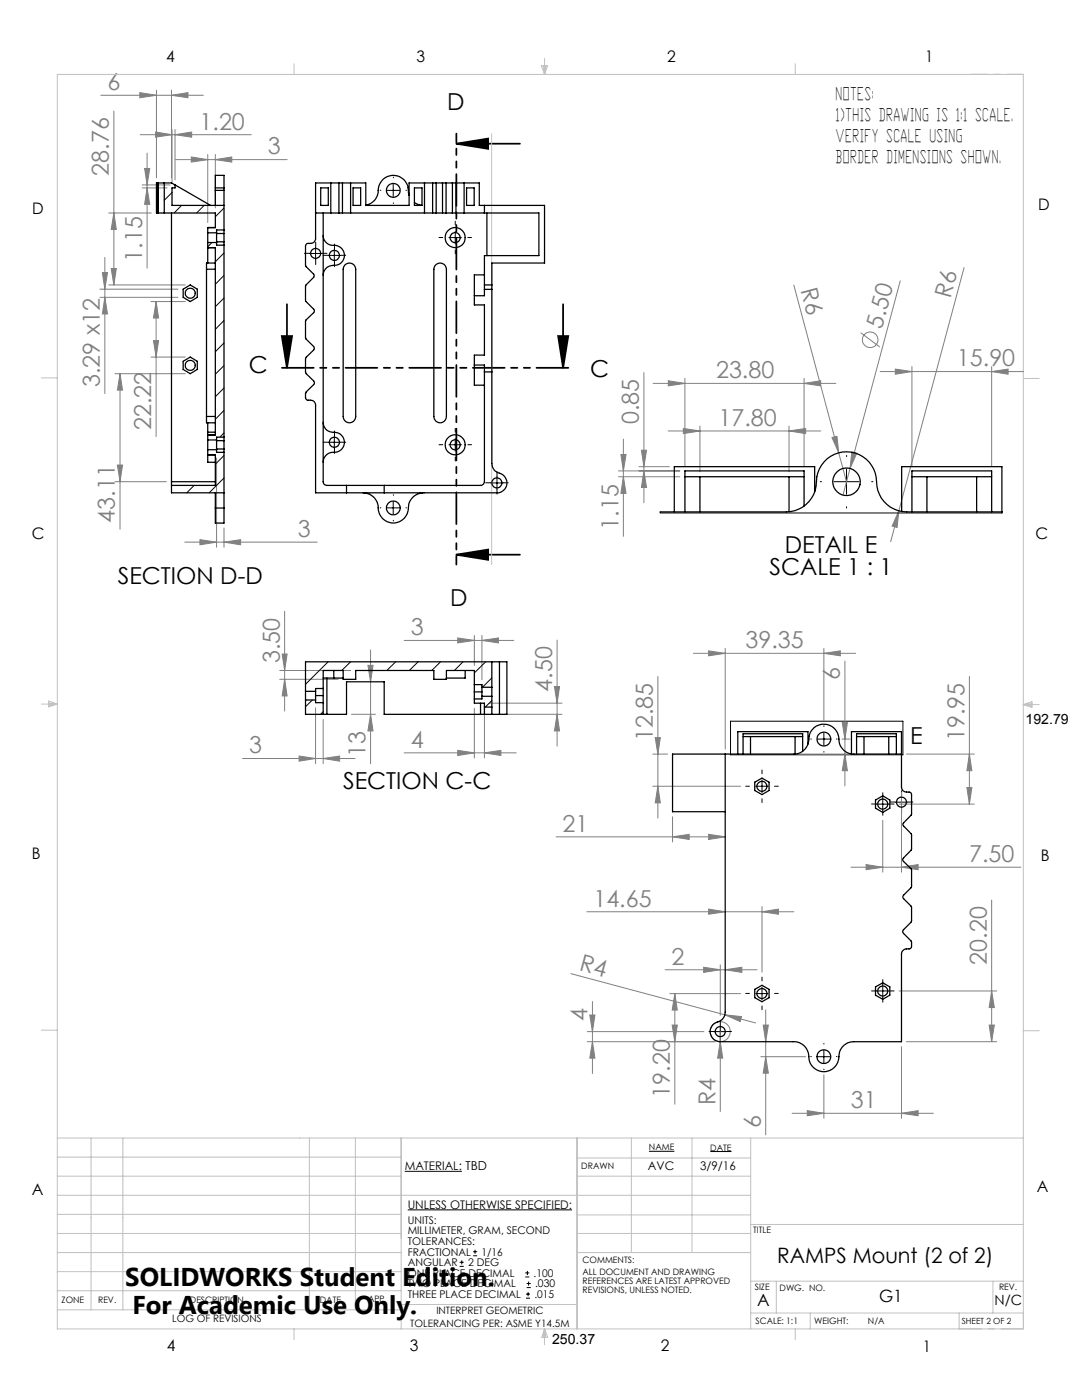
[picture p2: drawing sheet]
<svg xmlns="http://www.w3.org/2000/svg" width="216mm" height="279mm" viewBox="0 0 216 279" stroke-linecap="round" stroke-linejoin="round" font-family="sans-serif">
<g fill="none" stroke="#808080" stroke-width=".2">
<path d="M20.1 19h20.5M27.9 18.5l3.3 .5-3.3 .5zM31.2 18v17.5M34.2 19l3.3-.5v1zM34.2 18v17.5M22.7 22.2v34.7M28 26.9h22.1M28.4 37.5h4.9M28.4 36.9h5.5M28.9 33.6h1l-.5 3.3zM29.4 37.5l.5 3.3h-1zM29.4 30.6v22.9"/>
<path d="M31 26.4l3.3 .5-3.3 .5zM34.3 25.9v10.6M34.9 26.9l3.3-.5v1zM34.9 25.9v10M35.1 31.9h22.2M38.2 31.3l3.3 .6-3.3 .4zM41.5 30.8v13.6M43 31.9l3.2-.6v1zM43 30.8v10.7M19.9 57.7h15.6M19.9 59.3h15.6M20.4 54.4h1l-.5 3.3z"/>
<path d="M20.9 51.4v27.2M20.9 59.3l.5 3.4h-1zM21.7 42.5h8.5M21.7 56.9h15.3M22.2 53.6h1l-.5 3.3zM22.7 42.5l.5 3.3h-1zM158.4 56.9l10.5 39.3M179.6 56.1l-10 37.4M192.4 53.4l-13 48.6M22.9 74.6h14.1M24 74.6v31M24 74.6l.4 3.3h-1z"/>
<path d="M30.1 60.2h6.9M30.1 71.3h6.9M30.6 68h1l-.4 3.3zM31.2 60.2v26.9M31.2 60.2l.4 3.3h-1zM128.5 74.4v25.9M130.3 76.5h36.5M133.3 76l3.4 .5-3.4 .5zM136.7 75.5v17.5M160.4 76.5l3.4-.5v1zM160.4 75.5v17.5M171.7 66.4l3.8 2.9"/>
<path d="M175.6 74.2h28.6M178.6 73.7l3.4 .5-3.4 .5zM182 73.2v19.8M197.9 74.2l3.3-.5v1zM197.9 73.2v19.8M22.9 96.1h10.3M23.4 92.8h1l-.4 3.3zM43.2 91.4v17.8M123.4 94h12.2M123.4 95.1h12.2M123.9 90.7h1l-.5 3.3zM124.4 87.6v19.4"/>
<path d="M124.4 95.1l.5 3.4h-1zM127.5 93.1h6.1M128 89.9h1l-.5 3.2zM128.5 94l.5 3.3h-1zM133.3 86h30.5M136.3 85.5l3.4 .5-3.4 .5zM139.7 85v9.2M157.4 86l3.4-.5v1zM157.4 85v9.2M166 87.3l1-.2 .4 3.3zM169.6 93.5l-1.4 5.3M170 90.2l1 .3-1.4 3z"/>
<path d="M36.9 108.2h26.4M39.9 107.7l3.3 .5-3.3 .5zM44.7 108.2l3.3-.5v1zM44.7 105.4v3.8M179.4 102l-.4 3.3-1-.3zM179.4 102l-1.7 6.1M55.8 135.6h11.7M55.8 133.8h14.2M56.3 130.5h1l-.5 3.3zM56.8 135.6l.5 3.3h-1zM56.8 122v19.9M73.4 132.8h1l-.5 3.3z"/>
<path d="M73.9 129.7v22.7M80.6 127.8h21.9M91.3 127.3l3.4 .5-3.4 .5zM94.7 126.8v6M96.2 127.8l3.2-.5v1zM96.2 126.8v8.8M110.6 137h1.1l-.5 3.3zM111.2 127.7v21.2M131.3 135v28.3M138.4 130.4h32.3M141.4 129.9l3.3 .5-3.3 .5zM144.7 129.4v20.1"/>
<path d="M164.4 130.4l3.3-.5v1zM164.4 129.4v14.5M168.6 131.9v24.9M193.4 135v25.5M48.4 151.4h22.4M59.7 150.9l3.3 .5-3.3 .5zM63 141.3v11.1M64.5 151.4l3.3-.5v1zM64.5 143.6v8.8M70.1 142.6h4.8M73.9 142.6l.5 3.3h-1zM80.6 150.2h22.4"/>
<path d="M91.3 149.8l3.4 .4-3.4 .6zM94.7 141.3v10M96.7 150.2l3.2-.4v1zM96.7 141.3v10M97.6 140.3h14.5M100.6 142.6h11.5M111.2 142.6l.5 3.3h-1.1zM130.2 150.5h3M130.2 156.9h17.6M130.7 147.2h1.1l-.5 3.3zM131.3 156.9l.5 3.3h-1.1zM159.4 150.5h10.2"/>
<path d="M168 147.5h1.6M168.1 144.2h1l-.5 3.3zM168.6 150.5l.5 3.3h-1zM179.9 158.1v16M180.9 150.5h13.5M192.9 157.2h1l-.5 3.3zM193.4 150.5l.5 3.3h-1zM110.9 167h33.8M134.2 167l3.3-.5v1zM134.2 163v5M141.4 166.5l3.3 .5-3.3 .5zM169.8 173.1h33.9"/>
<path d="M172.8 172.5l3.3 .6-3.3 .5zM176.1 163.7v10.4M179.4 160.5h15M179.9 173.1l3.3-.6v1.1zM197.9 179.6v28.3M113.9 194.3l36.9 9.9M117.1 182h41.3M118.2 199.9v14.3M132.7 193.5h18.4M133.6 198.3h14.2M134.7 198.3l.4 3.3h-1zM134.7 198.3v22.1"/>
<path d="M140.4 193l3.3 .5-3.3 .6zM141.4 181.4l3.3 .6-3.3 .5zM143.7 192.5v10.1M144.7 193.5l3.3-.5v1.1zM152 182l3.3-.6v1.1zM152 180.9v13.1M179.4 197.8h19.5M197.9 197.8l.5 3.3h-1zM117.2 207.9h25.5M117.2 205.9h23.2M117.7 202.6h1l-.5 3.3zM118.2 207.9l.5 3.3h-1z"/>
<path d="M134.1 204.6h1l-.4 3.3zM143.7 207.9l.5 3.3h-1zM143.7 205.9v15.9M144.6 202.5l3.4 .4-.3 1zM151.8 210.9h9M152.3 204.6h1l-.5 3.3zM152.8 210.9l.5 3.3h-1zM152.8 201.5v25M164.4 214.5v8.7M179.9 208.9v14.3M180.9 207.9h18M197.4 204.6h1l-.5 3.3z"/>
<path d="M158 222.2h28.2M161.1 221.7l3.3 .5-3.3 .5zM179.9 222.2l3.3-.5v1z"/>
<circle cx="173.6" cy="67.8" r="1.56"/>
<circle cx="143.7" cy="205.9" r="2"/>
</g>
<g fill="none" stroke="#000" stroke-width=".2">
<path d="M77.2 38h2.5M78.5 36.8v2.4M61.7 50.6h2.5M63 49.3v2.5M65.5 51h2.5M66.7 49.7v2.5M89.6 47.4h2.5M90.8 46.2v2.5M65.5 88.3h2.5M66.7 87v2.5M89.6 88.8h2.5M90.8 87.5v2.5"/>
<path d="M97.9 96.4h2.5M99.2 95.1v2.5M166.4 96.1h5M168.9 93.7v4.9M77.2 101.4h2.5M78.5 100.1v2.5M145.8 143.9h34.4v6.7h-34.4zM150.8 156.9h2.5M152 155.7v2.5M163.1 147.5h2.5M164.4 146.3v2.5M176.1 159.2v2.5"/>
<path d="M179.9 158.8v2.5M174.9 160.5h2.5M178.6 160.1h2.5M150.8 198.3h2.5M152 197v2.5M174.9 197.8h2.5M176.1 196.5v2.5M142.5 205.9h2.5M143.7 204.6v2.5M163.1 210.9h2.5M164.4 209.6v2.5M80.7 233.8h11.5"/>
<path d="M129.5 229.8h5.1M141.7 229.8h4.3M81.4 241.5h32.7M91.7 252.7h.8M91.7 251.9h.8M92.1 251.5v.8M94.4 250.6h.8M94.4 249.8h.8M94.8 249.4v.8M104.8 254.8h.8M104.8 254h.8M105 259.1h.8"/>
<path d="M105 258.3h.8M105.1 257h.8M105.1 256.2h.8M105.2 253.6v.9M105.4 257.9v.8M105.5 255.8v.8"/>
</g>
<path d="M91.1 28.7l6.3-1v2zM91.1 28.7h12.7M56.2 67.1h2.1l-1 6.3zM57.3 60.7v12.7M111.4 67.1h2l-1 6.3zM112.4 60.7v12.7M91.1 110.7l6.3-1v2zM91.1 110.7h12.7" fill="none" stroke="#000" stroke-width=".35"/>
<g fill="none" stroke="#000" stroke-width=".2" stroke-dasharray="15.2 1.3 1.3 1.3">
<path d="M76 38h-.1M78.5 35.5v-.1M81 38h.1M61.7 50.6h-1M63 49.3v-1M63 51.8v1M64.2 50.6h1M65.5 51h-1M66.7 49.7v-1M66.7 52.2v1M68 51h1M78.5 40.5v.1"/>
<path d="M88.3 47.4h-.7M90.8 44.9v-.7M90.8 49.9v.8M93.3 47.4h.8M65.5 88.3h-1M66.7 87v-1M66.7 89.5v1M68 88.3h1M78.5 98.9v-.2M88.3 88.8h-.7M90.8 86.3v-.8M90.8 91.3v.7"/>
<path d="M93.3 88.8h.8M97.9 96.4h-1M99.2 95.1v-1M99.2 97.6v1M100.4 96.4h1M163.9 96.1h-.2M168.9 91.1v-.2M173.9 96.1h.3M76 101.4h-.1M78.5 103.9v.1M81 101.4h.1M168.9 101.1v.3"/>
<path d="M149.6 156.9h-.8M152.1 154.4v-.7M152.1 159.4v.8M154.6 156.9h.7M161.9 147.5h-.1M164.4 145v-.1M164.4 150v.1M166.9 147.5h.1M176.2 159.2v-1M179.9 158.8v-1M174.9 160.5h-1M176.2 161.7v1"/>
<path d="M177.4 160.5h1M178.7 160.1h-1M179.9 161.3v1M181.2 160.1h1M149.6 198.3h-.8M152.1 195.8v-.8M154.6 198.3h.7M174.9 197.8h-1M176.2 196.5v-1M176.2 199v1M177.4 197.8h1M142.5 205.9h-1"/>
<path d="M143.7 204.6v-1M143.7 207.1v1M145 205.9h1M152.1 200.8v.7M161.9 210.9h-.1M164.4 208.4v-.2M164.4 213.4v.1M166.9 210.9h.1"/>
</g>
<path d="M114.4 73.4h-59.1" fill="none" stroke="#000" stroke-width=".35" stroke-dasharray="6.3 1.3 1.3 1.3 1.3 1.3" stroke-dashoffset="-1"/>
<path d="M91.1 26.7v86" fill="none" stroke="#000" stroke-width=".35" stroke-dasharray="6.3 1.3 1.3 1.3 1.3 1.3" stroke-dashoffset="4.6"/>
<path d="M191.4 265.2h12.8" fill="none" stroke="#c0c0c0" stroke-width=".2" stroke-dasharray="15.2 1.3 1.3 1.3" stroke-dashoffset="10.7"/>
<path d="M204.2 265.2v-3.2" fill="none" stroke="#c0c0c0" stroke-width=".2" stroke-dasharray="15.2 1.3 1.3 1.3"/>
<path d="M193.7 14.8h10.5" fill="none" stroke="#c0c0c0" stroke-width=".2" stroke-dasharray="15.2 1.3 1.3 1.3" stroke-dashoffset="11.9"/>
<g fill="none" stroke="#c0c0c0" stroke-width=".2">
<path d="M11.4 14.9h192.8v250.3h-192.8zM58.7 12.7v2.2M108.1 13.1h1.2l-.6 1.8zM108.4 13.1l.3 1.8M108.7 11.7v3.2M108.9 13.1l-.2 1.8M158.7 12.7v2.2M98.1 26.7v86M8.3 75.4h3.1M204.2 75.5h3.2M9.7 139.9l1.7 .6-1.7 .6zM8.3 140.5h3.1"/>
<path d="M9.7 140.3l1.7 .2M11.4 140.5l-1.7 .3M204.2 140.6h3.2M204.2 140.6l1.7-.6v1.2zM204.2 140.6l1.7 .3M205.9 140.4l-1.7 .2M8.3 205.6h3.1M204.2 205.7h3.2M11.4 227.1h192.8M11.4 234.7h68.6M11.4 238.5h138.4M11.4 230.9h68.6"/>
<path d="M18.2 227.1v34.3M24.5 227.1v34.3M61.7 227.1v34.3M70.9 227.1v34.3M80 227.1v38.1M115.1 227.1v38.1M115.1 231.1h34.7M115.1 234.7h34.7M126 227.1v22.9M138.1 227.1v22.9M149.8 227.1v38.1M11.4 257.6h68.6"/>
<path d="M11.4 250h68.6M11.4 246.2h68.6M11.4 253.8h68.6M11.4 242.4h68.6M115.1 250h34.7M115.1 242.5h34.7M115.1 246.2h34.7M149.8 255.7h54.4M149.8 244.4h54.4M154.9 255.7v6.3M198.1 255.7v6.3M11.4 261.4h68.6"/>
<path d="M58.7 265.2v2.2M80 260.4h35.1M108.7 265.2v3.2M108.7 265.2l.6 1.7h-1.2zM108.7 265.2l.2 1.7M108.7 265.2l-.3 1.7M149.8 262h54.4M158.7 265.2v2.2M161.7 262v3.2M191.4 262v3.2"/>
</g>
<g fill="#000">
<path d="M91.1 28.7l6.3-1v2zM91.1 110.7l6.3-1v2z"/>
<path d="M111.4 67.1h2l-1 6.3zM56.2 67.1h2.1l-1 6.3z"/>
</g>
<g fill="#808080">
<path d="M166 87.3l1-.2 .4 3.3z"/>
<path d="M144.6 202.5l3.4 .4-.3 1z"/>
<path d="M179.4 102l-.4 3.3-1-.3z"/>
<path d="M170 90.2l1 .3-1.4 3z"/>
<path d="M143.7 207.9l.5 3.3h-1z"/>
<path d="M96.2 127.8l3.2-.5v1zM91.3 127.3l3.4 .5-3.4 .5zM96.7 150.2l3.2-.4v1zM91.3 149.8l3.4 .4-3.4 .6zM43 31.9l3.2-.6v1zM38.2 31.3l3.3 .6-3.3 .4zM34.9 26.9l3.3-.5v1zM31 26.4l3.3 .5-3.3 .5zM34.2 19l3.3-.5v1zM27.9 18.5l3.3 .5-3.3 .5zM152 182l3.3-.6v1.1zM141.4 181.4l3.3 .6-3.3 .5zM164.4 130.4l3.3-.5v1zM141.4 129.9l3.3 .5-3.3 .5z"/>
<path d="M59.7 150.9l3.3 .5-3.3 .5zM64.5 151.4l3.3-.5v1zM39.9 107.7l3.3 .5-3.3 .5zM44.7 108.2l3.3-.5v1zM172.8 172.5l3.3 .6-3.3 .5zM179.9 173.1l3.3-.6v1.1zM161.1 221.7l3.3 .5-3.3 .5zM179.9 222.2l3.3-.5v1zM140.4 193l3.3 .5-3.3 .6zM144.7 193.5l3.3-.5v1.1zM134.2 167l3.3-.5v1zM141.4 166.5l3.3 .5-3.3 .5zM136.3 85.5l3.4 .5-3.4 .5zM157.4 86l3.4-.5v1zM133.3 76l3.4 .5-3.4 .5zM160.4 76.5l3.4-.5v1z"/>
<path d="M192.9 157.2h1l-.5 3.3zM193.4 150.5l.5 3.3h-1z"/>
<path d="M130.7 147.2h1.1l-.5 3.3zM131.3 156.9l.5 3.3h-1.1zM168.1 144.2h1l-.5 3.3zM168.6 150.5l.5 3.3h-1z"/>
<path d="M56.8 135.6l.5 3.3h-1zM56.3 130.5h1l-.5 3.3zM134.1 204.6h1l-.4 3.3zM134.7 198.3l.4 3.3h-1zM152.8 210.9l.5 3.3h-1zM152.3 204.6h1l-.5 3.3z"/>
<path d="M110.6 137h1.1l-.5 3.3zM111.2 142.6l.5 3.3h-1.1zM20.4 54.4h1l-.5 3.3zM20.9 59.3l.5 3.4h-1zM22.7 42.5l.5 3.3h-1zM22.2 53.6h1l-.5 3.3zM31.2 60.2l.4 3.3h-1zM30.6 68h1l-.4 3.3zM24 74.6l.4 3.3h-1zM23.4 92.8h1l-.4 3.3zM197.9 197.8l.5 3.3h-1zM197.4 204.6h1l-.5 3.3zM117.7 202.6h1l-.5 3.3zM118.2 207.9l.5 3.3h-1zM128 89.9h1l-.5 3.2zM128.5 94l.5 3.3h-1zM123.9 90.7h1l-.5 3.3zM124.4 95.1l.5 3.4h-1z"/>
<path d="M73.4 132.8h1l-.5 3.3zM73.9 142.6l.5 3.3h-1z"/>
<path d="M29.4 37.5l.5 3.3h-1zM28.9 33.6h1l-.5 3.3z"/>
<path d="M178.6 73.7l3.4 .5-3.4 .5zM197.9 74.2l3.3-.5v1z"/>
</g>
<g fill="none" stroke="#000" stroke-width=".25">
<path d="M31.4 36.5h.2M31.4 36.5h-.2v6h.2M31.4 36.5v6M31.6 36.5h2.6l.7 .4M31.6 36.5v6M32.8 36.5v6M34.9 36.9v.6h-.6v3.5h10.4M34.9 36.9l7.1 4.1M43 38v3M43 37.5v-2.5h1.7v2.5M43 37.5h1.7M43 37.5v.5"/>
<path d="M43 38h1.7M44.7 38v3M44.7 37.5v.5M64 37.5h1.5v3.5h-1.5zM66 36.5v6M67.6 36.5h.7M67.6 36.5h-4.6v11.1a1.16 1.16 0 0 1-1.6 1l-.3 .2-.1 .3v3.9l1.6 1.7 .1 .4-1.7 1.9v3l1.6 1.7 .1 .5-1.7 1.8v3.4l1.6 1.7 .1 .4-.1 .3-1.6 1.6v2.9l.1 .3 1.5 1.4a.48 .48 0 0 1 0 .8l-1.6 1.6v1l.3 .4a1.55 1.55 0 0 1 1.6 .7l.1 17.9h21.3M67.6 36.5v6M68.3 36.5h4.7v4.5h8.6v-4.5h4.7M68.3 36.5v6M70 36.5v6M70.4 37.5h1.6v3.5h-1.6z"/>
<path d="M81.6 39l-.1-.6a3 3 0 0 0-3-3.4 3 3 0 0 0-3 3.4 2.99 2.99 0 0 1-2.5 2.6M82.7 37.5h1.5v3.5h-1.5zM84.7 36.5v6M86.3 36.5h.7M86.3 36.5v6M87 36.5h1.3M87 36.5v6M88.3 36.5h.7M88.3 36.5v6M89 36.5h1.3M89 36.5v6M90.3 36.5h.7"/>
<path d="M90.3 36.5v6M91 36.5h4.6v4.5h13.1v11.5h-10.6v4.4M91 36.5v6M92.6 36.5v6M93.1 37.5h1.5v3.5h-1.5zM31.4 42.5h.2M31.6 42.5h11.4v2.9h-1.5M34.2 42.5v53.6M36.5 57.7l1.5-.8 1.4 .8v1.6l-1.4 .9-1.5-.9zM41.2 53.7h1.8M41.2 53.7v29.4M41.5 46.5v1.9"/>
<path d="M41.5 49.4h.1M41.5 49.4v3.1M41.5 49.4h1.5v37.4h-1.5M41.5 48.4v1M41.5 48.4h1.7M41.5 46.5h1.7M43 52.5h-1.8v1.2M43 45.4h-1.5v1.1M43.2 46.5v1.9M43.2 48.4v.5h1.5M43.2 46.6h1.5M43.2 48.3h1.5"/>
<path d="M44.7 45.9h-1.5v.6M44.7 41v57.4M63 42.5h4.6M64.5 42.5v53.6a.72 .72 0 0 0 .7 .8h30.7a.78 .78 0 0 0 .8-.8v-21.9M64.5 47a2.04 2.04 0 0 0 2.5 2 2.04 2.04 0 0 1 1.7 2.3 2.04 2.04 0 0 1-2.4 1.7 1.93 1.93 0 0 0-1.8 2M67.6 42.5h.7M68.3 42.5h18M68.8 53a1.26 1.26 0 0 1 1.3-.4 1.26 1.26 0 0 1 .9 1.1v29.4a1.25 1.25 0 0 1-1.3 1.3 1.25 1.25 0 0 1-1.2-1.3v-29.4zM82.7 40.4l1.5 .6M86.3 42.5h.7M86.9 53a1.26 1.26 0 0 1 1.3-.4 1.26 1.26 0 0 1 .9 1.1v29.4a1.25 1.25 0 0 1-1.3 1.3 1.25 1.25 0 0 1-1.2-1.3v-29.4zM87 42.5h1.3"/>
<path d="M88.3 42.5h.7M89 42.5h1.3M90.3 42.5h.7M91 42.5h16.5v8.5h-10.8v5.9M94.7 59v1.9h2v10h-2v1.9M96.7 56.9v.8M96.7 57.7v1.3h-2M96.7 56.9h1.4M96.7 41v1.5M96.7 57.7h1.4M96.7 54.9h-2v4.1M97.2 42.5v8.5"/>
<path d="M98.1 56.9v.8M98.1 57.7v16.5M36.5 72.1l1.5-.8 1.4 .8v1.6l-1.4 .9-1.5-.9zM94.7 72.8h2v1.4M94.7 72.8v4.1h2M96.7 74.2h1.4M98.1 74.2v18.3a2.09 2.09 0 0 0 1.9 2 1.99 1.99 0 0 1 1.1 2.3 1.99 1.99 0 0 1-1.9 1.6h-14.9M34.2 96.1v.8M34.2 96.9v1.5h10.5M34.2 96.1h8.8M41.2 83.1v1.3h1.8M41.2 83.1h1.8"/>
<path d="M41.5 87.8v1.9M41.5 86.8h.1M41.5 90.8h.1M41.5 86.3v.5M41.5 90.8v1.5h1.5M41.5 84.4v1.9M41.5 90.8h1.5v6.1h-8.8M41.5 86.3h1.5M41.5 86.8v1M41.5 89.7v1.1M41.5 89.7h1.7M41.5 87.8h1.7"/>
<path d="M43 98.4v3M43.2 87.8v1.9M43.2 89.7v.6h1.5M43.2 87.9h1.5M43.2 89.6h1.5M44.7 98.4v3M44.7 87.2h-1.5v.6M64.5 84.3a2.04 2.04 0 0 0 2.5 2 2.03 2.03 0 0 1 1.7 2.4 2.03 2.03 0 0 1-2.4 1.6 2 2 0 0 0-1.8 2M69.1 96.9v1.5M72.5 98.4a3.1 3.1 0 0 1 3 3.4 3 3 0 0 0 3.4 2.5 3 3 0 0 0 2.6-3.4 3 3 0 0 1 2.8-2.5M76.7 96.9v1.5M136.7 95.1h23.7"/>
<path d="M139.7 95.1v7.1M157.4 95.1v7M162.6 98.2v-5.1h-28.1v9.1M182 95.1h15.9M185 95.1v7.1M194.9 95.1v7.1M43 101.4v3h1.7v-3M43 101.4h1.7M131.7 102.2h25.2a6 6 0 0 0 6-6.1 6 6 0 0 1 6-5.9 6 6 0 0 1 6 6 6 6 0 0 0 6 6h19M160.4 101v-7h-23.7v8.2M179.9 102.1v-9h20v9.3M182 102.2v-8.2h15.9v8.2"/>
<path d="M61 138v1.7M61 139.7v2.9h3.5M61 138h2M61 139.7h2M63 138v1.7M63 139.7v.5h1.5M63 138.8h1.5M64.5 135.3h2.1M64.5 137.4h-1.5v.6M65.2 135.3v7.3M66.6 135.3h1.9M66.6 133.8v1.5"/>
<path d="M92.8 133.8v1.5h-3.7M94.7 136.6h1.5v.6M94.7 138.1h1.5M96.2 137.2v1.8M96.2 137.2h1.9M96.2 139v.5h-1.5M96.2 139h1.9M98.1 137.2v1.8M98.1 132.1h1.6M98.1 132.1v5.1M98.1 139v2.1M98.1 132.1h-37.1v5.9"/>
<path d="M99.7 132.1h1.4v10.5h-1.4M99.7 132.1v10.5M64.5 142.6h.7M65.2 142.6h3.9v-6.5h7.6v6.5h19.2M95.9 142.6h.8M95.9 140.3v2.3M96.7 141.1v1.5M96.7 141.1v-.8h-2v-6.5h-5.6v1.8h-2.5v-1.8h-15.6v1.8h-2.5v-1.8h-4v8.8M96.7 141.1h1.4M96.7 142.6h1.4M98.1 141.1v1.5M98.1 142.6h1.6"/>
<path d="M148.3 147h11.9M149.8 147v3.5M150.6 156.1l1.4-.8 1.5 .8v1.7l-1.5 .8-1.4-.8zM158.6 147v3.5M160.2 149.9v-3.5h-11.9v4.1M161.2 148.5v-2.5h-14v4.5M169.9 150.5v-4.5h10v11.1a1.1 1.1 0 0 0 1.5 1 .48 .48 0 0 1 .5 .5v3.9l-1.7 2v.3l1.7 1.6v3.1l-1.6 1.7a.48 .48 0 0 0 0 .7l1.6 1.7v3.4l-1.6 1.6a.44 .44 0 0 0 0 .8l1.6 1.7v2.8l-1.6 1.6a.52 .52 0 0 0 0 .8l1.6 1.6v1a.48 .48 0 0 1-.5 .5 1.16 1.16 0 0 0-1.5 1v17.5h-9.5a3 3 0 0 0-3 3.4 3 3 0 0 1-3.5 2.5 3 3 0 0 1-2.5-3.4 2.98 2.98 0 0 0-3.2-2.5h-14.5a2.03 2.03 0 0 1-2-1.9 2.03 2.03 0 0 1 1.8-2.2l.8-.6 .3-.5 .1-.7v-51.5M170.9 150.5v-4.1h8v4.1M170.9 147h8M172.4 147v3.5M174.7 159.7l1.4-.9 1.5 .9v1.6l-1.5 .8-1.4-.8zM177.3 147v3.5"/>
<path d="M179.9 150.5h-9.5a3.1 3.1 0 0 1-3-3.4 3 3 0 0 0-3.5-2.6 3 3 0 0 0-2.5 3.4 2.97 2.97 0 0 1-3 2.6h-24.2v11.5h10.5M150.6 197.4l1.4-.8 1.5 .8v1.7l-1.5 .8-1.4-.8zM174.7 197l1.4-.9 1.5 .9v1.6l-1.5 .8-1.4-.8z"/>
<circle cx="78.5" cy="38" r="1.37"/>
<circle cx="38" cy="58.5" r=".99"/>
<circle cx="63" cy="50.6" r=".99"/>
<circle cx="66.7" cy="51" r="1.01"/>
<circle cx="90.8" cy="47.4" r="2"/>
<circle cx="90.8" cy="47.4" r="1"/>
<circle cx="37.9" cy="72.9" r="1"/>
<circle cx="66.7" cy="88.3" r="1.01"/>
<circle cx="90.8" cy="88.8" r="2"/>
<circle cx="90.8" cy="88.8" r="1"/>
<circle cx="99.1" cy="96.4" r="1.01"/>
<circle cx="168.9" cy="96.1" r="2.75"/>
<circle cx="78.5" cy="101.4" r="1.36"/>
<circle cx="152" cy="156.9" r=".99"/>
<circle cx="164.4" cy="147.5" r="1.39"/>
<circle cx="176.1" cy="160.5" r="1"/>
<circle cx="179.9" cy="160.1" r="1"/>
<circle cx="152" cy="198.3" r=".99"/>
<circle cx="176.1" cy="197.8" r=".99"/>
<circle cx="143.7" cy="205.9" r="1.01"/>
<circle cx="164.4" cy="210.9" r="1.36"/>
</g>
<g fill="none" stroke="#000" stroke-width=".2">
<path d="M34.3 38.4l-1.5 1.6M36.2 41l-1.5 1.5M40.7 41l-1.5 1.5M42.3 48.4l-.8 .8M44.7 41.5l-1.7 1.8M44.7 50.5l-1.7 1.7M44.7 55l-1.7 1.7M44.7 59.5l-1.7 1.7M44.7 64l-1.7 1.7M44.7 68.4l-1.7 1.8M44.7 73l-1.7 1.7M44.7 77.4l-1.7 1.8"/>
<path d="M34.3 96.9h-.1M38.7 96.9l-1.4 1.5M44.7 90.9l-1.7 1.7M44.7 95.4l-3 3M44.7 81.9l-1.7 1.8M44.7 86.4l-.8 .8M131.7 102.2v.2h68.2M62.3 139.7l-1.3 1.3M65.5 132.1l-4.5 4.5M70 132.1l-1.8 1.7M71 135.5l-.1 .1M79 132.1l-1.8 1.7"/>
<path d="M83.4 132.1l-1.7 1.7M87.9 132.1l-1.8 1.7M89.1 135.4l-.2 .2M92.4 132.1l-1.7 1.7M96.9 132.1l-2.2 2.2M98.1 139.8l-1.3 1.3M98.1 135.3l-1.8 1.9M64.5 142l-.5 .6"/>
</g>
<g font-size="5.1">
<text x="25" y="256.7">SOLIDWORKS Student Edition.</text>
<text x="26.4" y="262.3">For Academic Use Only.</text>
</g>
<g font-size="4.7" fill="#808080">
<text x="21.4" y="18">6</text>
<text x="39.8" y="25.8">1.20</text>
<text x="21.7" y="35.1" transform="rotate(-90 21.7 35.1)">28.76</text>
<text x="53.4" y="30.8">3</text>
<text x="28.4" y="52.2" transform="rotate(-90 28.4 52.2)">1.15</text>
<text x="159.7" y="57.9" transform="rotate(75 159.7 57.9)">R6</text>
<text x="189.7" y="59.6" transform="rotate(-75 189.7 59.6)">R6</text>
<text x="176" y="65.8" transform="rotate(-75 176 65.8)">5.50</text>
<text x="19.9" y="77.2" transform="rotate(-90 19.9 77.2)">3.29 x12</text>
<text x="142.9" y="75.5">23.80</text>
<text x="190.9" y="73.1">15.90</text>
<text x="30.1" y="85.8" transform="rotate(-90 30.1 85.8)">22.22</text>
<text x="127.5" y="84.7" transform="rotate(-90 127.5 84.7)">0.85</text>
<text x="143.4" y="85">17.80</text>
<text x="22.9" y="104.3" transform="rotate(-90 22.9 104.3)">43.11</text>
<text x="59.4" y="107.2">3</text>
<text x="123.4" y="105.7" transform="rotate(-90 123.4 105.7)">1.15</text>
<text x="82" y="126.8">3</text>
<text x="148.8" y="129.4">39.35</text>
<text x="55.8" y="132.3" transform="rotate(-90 55.8 132.3)">3.50</text>
<text x="167.6" y="135.8" transform="rotate(-90 167.6 135.8)">6</text>
<text x="110.2" y="138.1" transform="rotate(-90 110.2 138.1)">4.50</text>
<text x="82" y="149.2">4</text>
<text x="130.3" y="147.9" transform="rotate(-90 130.3 147.9)">12.85</text>
<text x="192.4" y="147.9" transform="rotate(-90 192.4 147.9)">19.95</text>
<text x="49.7" y="150.4">3</text>
<text x="72.9" y="151.1" transform="rotate(-90 72.9 151.1)">13</text>
<text x="112.3" y="166">21</text>
<text x="193.4" y="172">7.50</text>
<text x="118.4" y="180.9">14.65</text>
<text x="115.4" y="193.6" transform="rotate(15 115.4 193.6)">R4</text>
<text x="134" y="192.5">2</text>
<text x="196.9" y="192.6" transform="rotate(-90 196.9 192.6)">20.20</text>
<text x="117.2" y="203.7" transform="rotate(-90 117.2 203.7)">4</text>
<text x="133.6" y="219.1" transform="rotate(-90 133.6 219.1)">19.20</text>
<text x="142.8" y="220.5" transform="rotate(-90 142.8 220.5)">R4</text>
<text x="169.8" y="221.1">31</text>
<text x="151.8" y="225.2" transform="rotate(-90 151.8 225.2)">6</text>
</g>
<g font-size="4.7">
<text x="89.2" y="21.9">D</text>
<text x="49.6" y="74.5">C</text>
<text x="117.7" y="75.3">C</text>
<text x="156.6" y="110.3">DETAIL E</text>
<text x="23.5" y="116.6">SECTION D-D</text>
<text x="153.5" y="114.8">SCALE 1 : 1</text>
<text x="89.8" y="120.9">D</text>
<text x="181.6" y="148.6">E</text>
<text x="68.5" y="157.4">SECTION C-C</text>
</g>
<text font-size="4.2" x="155.1" y="252.1">RAMPS Mount (2 of 2)</text>
<g font-size="3.5">
<text x="166.9" y="19.9">NOTES:</text>
<text x="166.9" y="24.2">1)THIS DRAWING IS 1:1 SCALE.</text>
<text x="166.9" y="28.4">VERIFY SCALE USING</text>
<text x="166.9" y="32.6">BORDER DIMENSIONS SHOWN.</text>
</g>
<g font-size="3.4">
<text x="151.1" y="260.7">A</text>
<text x="175.5" y="259.8">G1</text>
</g>
<g font-size="3.2">
<text x="33.1" y="12.3">4</text>
<text x="83.1" y="12.4">3</text>
<text x="133.1" y="12.3">2</text>
<text x="184.6" y="12.4">1</text>
<text x="207.1" y="41.9">D</text>
<text x="6.4" y="42.8">D</text>
<text x="6.4" y="107.5">C</text>
<text x="206.6" y="107.6">C</text>
<text x="6.4" y="171.4">B</text>
<text x="207.7" y="171.8">B</text>
<text x="6.3" y="238.4">A</text>
<text x="206.9" y="238">A</text>
<text x="33.3" y="269.6">4</text>
<text x="81.8" y="269.6">3</text>
<text x="131.9" y="269.6">2</text>
<text x="184.1" y="269.9">1</text>
</g>
<g font-size="2.8">
<text x="204.6" y="144.6">192.79</text>
<text x="198.4" y="260.4">N/C</text>
<text x="110.2" y="268.2">250.37</text>
</g>
<g font-size="2.4">
<text x="80.7" y="233.5">MATERIAL: TBD</text>
<text x="129.3" y="233.5">AVC</text>
<text x="139.7" y="233.5">3/9/16</text>
<text x="81.4" y="241.2">UNLESS OTHERWISE SPECIFIED:</text>
</g>
<g font-size="2.1">
<text x="81.4" y="244.2">UNITS:</text>
<text x="81.4" y="246.4">MILLIMETER, GRAM, SECOND</text>
<text x="81.4" y="248.5">TOLERANCES:</text>
<text x="81.4" y="250.6">FRACTIONAL</text>
<text x="96.1" y="250.6">1/16</text>
<text x="81.3" y="256.9">TWO PLACE DECIMAL</text>
<text x="81.3" y="254.8">ONE PLACE DECIMAL</text>
<text x="81.4" y="252.7">ANGULAR</text>
<text x="93.4" y="252.7">2 DEG</text>
<text x="106.5" y="254.8">.100</text>
<text x="106.8" y="256.9">.030</text>
<text x="81.4" y="259.1">THREE PLACE DECIMAL</text>
<text x="106.6" y="259.1">.015</text>
</g>
<g font-size="2">
<text x="34.3" y="263.8">LOG OF REVISIONS</text>
<text x="87.1" y="262.2">INTERPRET GEOMETRIC</text>
<text x="81.9" y="264.7">TOLERANCING PER: ASME Y14.5M</text>
</g>
<g font-size="1.8">
<text x="116" y="233.3">DRAWN</text>
<text x="129.5" y="229.6">NAME</text>
<text x="141.7" y="229.6">DATE</text>
<text x="150.3" y="246">TITLE</text>
<text x="116.2" y="252">COMMENTS:</text>
<text x="116.2" y="254.5">ALL DOCUMENT AND DRAWING</text>
<text x="116.2" y="256.3">REFERENCES ARE LATEST APPROVED</text>
<text x="150.6" y="257.5">SIZE</text>
<text x="155.6" y="257.6">DWG. NO.</text>
<text x="199.4" y="257.5">REV.</text>
<text x="12.3" y="260.1">ZONE</text>
<text x="19.6" y="260">REV.</text>
<text x="37.9" y="260">DESCRIPTION</text>
<text x="63.8" y="260">DATE</text>
<text x="73.4" y="259.8">APP</text>
<text x="116.2" y="258.1">REVISIONS, UNLESS NOTED.</text>
<text x="150.8" y="264.3">SCALE: 1:1</text>
<text x="162.5" y="264.3">WEIGHT:</text>
<text x="173.2" y="264.3">N/A</text>
</g>
<text font-size="1.7" x="191.9" y="264.1">SHEET 2 OF 2</text>
</svg>
